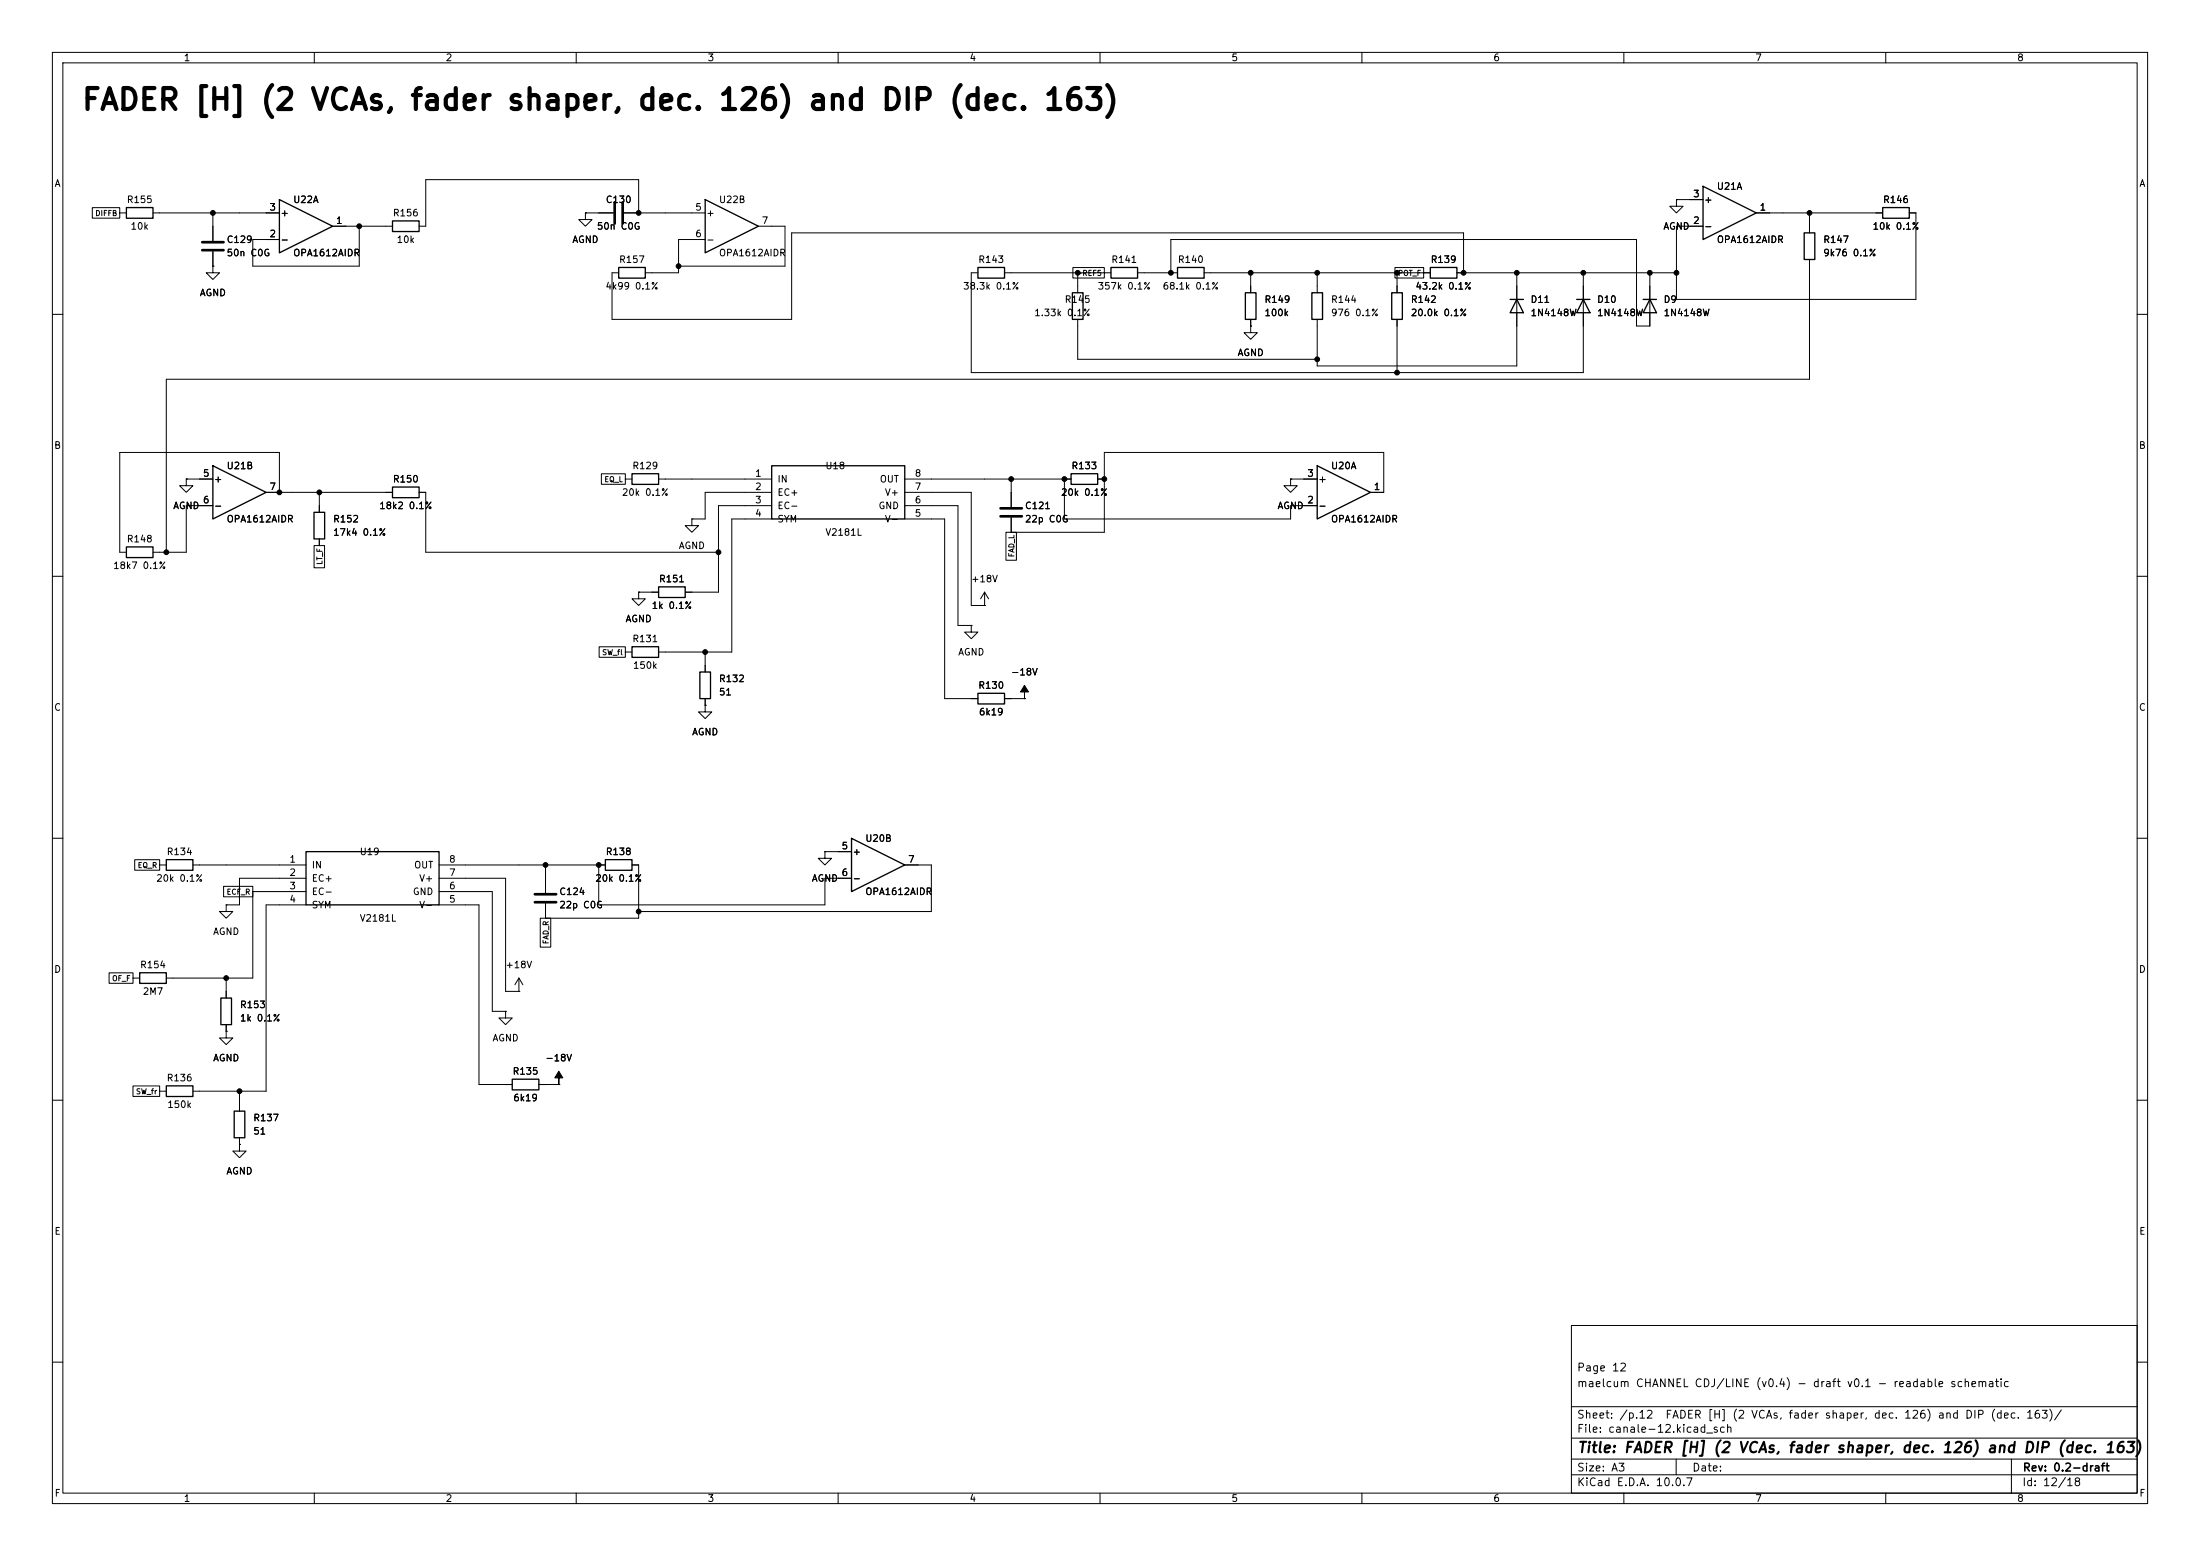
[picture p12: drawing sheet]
<svg xmlns="http://www.w3.org/2000/svg" width="420mm" height="297mm" viewBox="0 0 420 297" stroke-linecap="round" stroke-linejoin="round" font-family="sans-serif">
<g fill="none" stroke="#000" stroke-width=".19">
<path d="M10 10h400v277h-400zM12 12h396v273h-396zM60 10v2M110 10v2M160 10v2M210 10v2M260 10v2M310 10v2M360 10v2M17.6 39.6h5.3v2h-5.3zM320 38.1v1.3h1.3l-1.3 1.2-1.2-1.2h1.2M320 38.1h.1"/>
<path d="M320 38.1h5.1M22.9 40.6h1.2M29.2 40.6h24.1M40.6 50.8v1.3h1.3l-1.3 1.2-1.2-1.2h1.2M40.6 50.8h.1M40.6 40.6v5.4M40.6 48v2.8M63.5 43.2h11.4M68.6 43.2v7.6h-20.3v-5.1h5M111.8 40.6v1.3h1.2l-1.2 1.3-1.3-1.3h1.3M111.8 40.6h.1M111.8 40.6h5.3"/>
<path d="M118.1 52.1h-1.3v8.9h34.3v-16.5h128.3v7.6M119.1 40.6h15.5M121.9 40.6v-6.3h-40.6v8.9h-1.3M134.6 45.7h-5.1v6.4h-6.3M144.8 43.2h5.1v7.6h-20.4M186.7 52.1h-1.3v19h116.9v-19M191.8 52.1h20.3M204.8 51.1h6v2h-6zM205.7 52.1v3.8M217.2 52.1h7.6M223.5 52.1v-6.4h88.9v16.5h2.6v-10.1M229.9 52.1h43.1"/>
<path d="M238.8 52.1v3.8M251.5 52.1v3.8M266.3 51.1h5.5v2h-5.5zM266.7 52.1v3.8M278.1 52.1h41.9M289.6 52.1v17.8h-38.1v-8.9M335.3 40.6h24.1M345.4 40.6v3.9M345.4 49.5v22.9h-313.7v33M364.5 40.6h1.3v16.6h-45.8v-14h5.1M10 60h2M205.7 61v7.6h45.8"/>
<path d="M238.8 62.2v1.3h1.2l-1.2 1.3-1.3-1.3h1.3M238.8 62.2h.1M238.8 61v1.2M266.7 61v10.1M408 60h2M35.6 91.4v1.3h1.2l-1.2 1.3-1.3-1.3h1.3M35.6 91.4h.1M35.6 91.4h5M40.6 96.5h-5v8.9h-6.4M50.8 94h24.1M53.3 94v-7.6h-30.4v19h1.2M61 94v3.8"/>
<path d="M80 94h1.3v11.4h55.9M114.8 90.4h4.6v2h-4.6zM119.4 91.4h1.2M125.7 91.4h21.6M132.1 99.1v1.2h1.2l-1.2 1.3-1.3-1.3h1.3M132.1 99.1h.1M147.3 94h-12.7v5.1h-2.5M147.3 99.1h-7.6v25.4h-14M147.3 96.5h-10.1v16.5h-6.4M172.7 91.4h31.8M172.7 94h12.7v21.6h2.6M172.7 96.5h10.2v22.9h2.5"/>
<path d="M172.7 99.1h7.6v34.3h6.4M193 91.4v5.4M193 98.8v2.8M203.2 91.4v7.7h43.2v-2.6h5.1M209.5 91.4h1.3M246.4 91.4v1.3h1.2l-1.2 1.3-1.3-1.3h1.3M246.4 91.4h.1M246.4 91.4h5.1M261.6 94h2.6v-7.6h-53.4v15.2h-17.8M10 110h2M60 104.1h2v4.3h-2zM61 102.9v1.2"/>
<path d="M121.9 113v1.3h1.3l-1.3 1.3-1.3-1.3h1.3M121.9 113h.1M121.9 113h3.8M185.4 119.4v1.3h1.3l-1.3 1.2-1.3-1.2h1.3M185.4 119.4h.1M188 115.6h.1M188 113l-.8 1.3M188 113l.7 1.3M188 113v2.6M192 101.6h2v5.3h-2zM408 110h2M114.4 123.5h5v2h-5z"/>
<path d="M119.4 124.5h1.2M134.6 134.6v1.3h1.3l-1.3 1.3-1.3-1.3h1.3M134.6 134.6h.1M134.6 124.5v3.8M134.6 133.4v1.2M191.8 133.4h3.8M195.6 133.4h.1M10 160h2M408 160h2M25.7 164.1h4.8v2h-4.8zM30.5 165.1h1.2M36.8 165.1h21.6"/>
<path d="M42.7 169.2h5.6v2h-5.6zM43.2 172.7v1.3h1.2l-1.2 1.3-1.3-1.3h1.3M43.2 172.7h.1M48.3 170.2v16.5h-16.6M48.3 170.2h10.1M58.4 167.6h-12.7v5.1h-2.5M58.4 172.7h-7.6v35.6h-14M83.8 172.7h7.6v34.3h6.4M83.8 165.1h31.8M83.8 167.6h12.7v21.6h2.6M83.8 170.2h10.2v22.8h2.5M103.1 175.3h2v5.5h-2z"/>
<path d="M104.1 165.1v5.3M104.1 172.5v2.8M114.3 165.1v7.6h43.2v-5.1h5.1M120.6 165.1h1.3v10.2h-17.8M157.5 162.6v1.2h1.2l-1.2 1.3-1.3-1.3h1.3M157.5 162.6h.1M157.5 162.6h5.1M172.7 165.1h5.1v8.9h-55.9M20.8 185.7h4.6v2h-4.6zM25.4 186.7h1.3M43.2 196.9v1.2h1.2l-1.2 1.3-1.3-1.3h1.3M43.2 196.9h.1"/>
<path d="M43.2 186.7v3.8M43.2 195.6v1.3M96.5 193v1.3h1.3l-1.3 1.3-1.3-1.3h1.3M96.5 193h.1M99.1 189.2h.1M99.1 186.7l-.8 1.3M99.1 186.7l.7 1.3M99.1 186.7v2.5M10 210h2M25.4 207.3h5.1v2h-5.1zM30.5 208.3h1.2M45.7 218.4v1.3h1.3l-1.3 1.3-1.3-1.3h1.3"/>
<path d="M45.7 218.4h.1M45.7 208.3v3.8M45.7 217.2v1.2M102.9 207h3.8M106.7 207h.1M408 210h2M300 253h108v32h-108zM10 260h2M300 278.5h108M300 274.5h108M300 268.5h108M320 278.5v3"/>
<path d="M384 278.5v6.5M408 260h2M60 285v2M110 285v2M160 285v2M210 285v2M260 285v2M300 281.5h108M310 285v2M360 285v2"/>
</g>
<g fill="none" stroke="#000" stroke-width=".25">
<path d="M24.1 39.6h5.1v2.1h-5.1zM53.3 38.1l10.2 5.1-10.2 5.1zM134.6 38.1l10.2 5.1-10.2 5.1zM325.1 35.6l10.2 5-10.2 5.1zM359.4 39.6h5.1v2.1h-5.1zM74.9 42.2h5.1v2h-5.1zM118.1 51.1h5.1v2h-5.1zM186.7 51.1h5.1v2h-5.1zM204.7 55.9h2.1v5.1h-2.1zM212.1 51.1h5.1v2h-5.1zM224.8 51.1h5.1v2h-5.1zM237.7 55.9h2.1v5.1h-2.1z"/>
<path d="M250.4 55.9h2.1v5.1h-2.1zM265.7 55.9h2v5.1h-2zM273 51.1h5.1v2h-5.1zM288.3 57.2h2.5M289.6 57.2l1.2 2.5h-2.5zM301 57.2h2.5M302.3 57.2l1.2 2.5h-2.5zM313.7 57.2h2.5M315 57.2l1.2 2.5h-2.5zM344.4 44.5h2.1v5h-2.1zM40.6 88.9l10.2 5.1-10.2 5.1zM59.9 97.8h2.1v5.1h-2.1z"/>
<path d="M74.9 93h5.1v2h-5.1zM120.6 90.4h5.1v2.1h-5.1zM147.3 88.9h25.4v10.2h-25.4zM204.5 90.4h5v2.1h-5zM251.5 88.9l10.1 5.1-10.1 5.1zM24.1 104.4h5.1v2h-5.1zM125.7 112h5.1v2h-5.1zM120.6 123.4h5.1v2.1h-5.1zM133.6 128.3h2v5.1h-2zM186.7 132.3h5.1v2.1h-5.1zM31.7 164.1h5.1v2h-5.1zM58.4 162.6h25.4v10.1h-25.4z"/>
<path d="M115.6 164.1h5v2h-5zM162.6 160l10.1 5.1-10.1 5.1zM26.7 185.7h5v2h-5zM42.2 190.5h2v5.1h-2zM31.7 207.3h5.1v2h-5.1zM44.7 212.1h2v5.1h-2zM97.8 206h5.1v2h-5.1z"/>
</g>
<path d="M117.3 38.6v4.1M118.9 38.6v4.1M38.6 46.2h4.1M38.6 47.8h4.1M191 97h4.1M191 98.6h4.1M102.1 170.7h4.1M102.1 172.2h4.1" fill="none" stroke="#000" stroke-width=".51"/>
<g fill="#000" stroke="#000" stroke-width=".19">
<path d="M195.6 130.8l.7 1.3h-.7v1.3v-1.3h-.8zM106.7 204.5l.7 1.2h-.7v1.3v-1.3h-.8z"/>
<circle cx="40.6" cy="40.6" r=".46"/>
<circle cx="68.6" cy="43.2" r=".46"/>
<circle cx="121.9" cy="40.6" r=".46"/>
<circle cx="129.5" cy="50.8" r=".46"/>
<circle cx="205.7" cy="52.1" r=".46"/>
<circle cx="223.5" cy="52.1" r=".46"/>
<circle cx="238.8" cy="52.1" r=".46"/>
<circle cx="251.5" cy="52.1" r=".46"/>
<circle cx="266.7" cy="52.1" r=".46"/>
<circle cx="279.4" cy="52.1" r=".46"/>
<circle cx="289.6" cy="52.1" r=".46"/>
<circle cx="302.3" cy="52.1" r=".46"/>
<circle cx="315" cy="52.1" r=".46"/>
<circle cx="320" cy="52.1" r=".46"/>
<circle cx="345.4" cy="40.6" r=".46"/>
<circle cx="251.5" cy="68.6" r=".46"/>
<circle cx="266.7" cy="71.1" r=".46"/>
<circle cx="53.3" cy="94" r=".46"/>
<circle cx="61" cy="94" r=".46"/>
<circle cx="193" cy="91.4" r=".46"/>
<circle cx="203.2" cy="91.4" r=".46"/>
<circle cx="210.8" cy="91.4" r=".46"/>
<circle cx="31.7" cy="105.4" r=".46"/>
<circle cx="137.2" cy="105.4" r=".46"/>
<circle cx="134.6" cy="124.5" r=".46"/>
<circle cx="104.1" cy="165.1" r=".46"/>
<circle cx="114.3" cy="165.1" r=".46"/>
<circle cx="121.9" cy="174" r=".46"/>
<circle cx="43.2" cy="186.7" r=".46"/>
<circle cx="45.7" cy="208.3" r=".46"/>
</g>
<text font-size="4" x="15.4" y="22">FADER [H] (2 VCAs, fader shaper, dec. 126) and DIP (dec. 163)</text>
<text font-size="2" x="301" y="277.8">Title: FADER [H] (2 VCAs, fader shaper, dec. 126) and DIP (dec. 163)</text>
<g font-size="1.5">
<text x="300.9" y="262.1">Page 12</text>
<text x="300.9" y="265.1">maelcum CHANNEL CDJ/LINE (v0.4) - draft v0.1 - readable schematic</text>
<text x="300.9" y="273.8">File: canale-12.kicad_sch</text>
<text x="300.9" y="271.1">Sheet: /p.12</text>
<text x="317.8" y="271.1">FADER [H] (2 VCAs, fader shaper, dec. 126) and DIP (dec. 163)/</text>
<text x="300.9" y="281.2">Size: A3</text>
<text x="322.9" y="281.2">Date:</text>
<text x="386" y="281.2">Rev: 0.2-draft</text>
<text x="300.9" y="284">KiCad E.D.A. 10.0.7</text>
<text x="385.9" y="284">Id: 12/18</text>
</g>
<g font-size="1.3">
<text x="35" y="12">1</text>
<text x="85" y="12">2</text>
<text x="135" y="12">3</text>
<text x="185" y="12">4</text>
<text x="235" y="12">5</text>
<text x="285" y="12">6</text>
<text x="335" y="12">7</text>
<text x="385" y="12">8</text>
<text x="10.3" y="36">A</text>
<text x="408.3" y="36">A</text>
<text x="24.1" y="39.1">R155</text>
<text x="51.3" y="40.5">3</text>
<text x="53.4" y="41.6">+</text>
<text x="55.9" y="39.1">U22A</text>
<text x="74.9" y="41.6">R156</text>
<text x="115.5" y="39.1">C130</text>
<text x="132.6" y="40.5">5</text>
<text x="134.7" y="41.6">+</text>
<text x="137.1" y="39.1">U22B</text>
<text x="323.1" y="38">3</text>
<text x="325.2" y="39.1">+</text>
<text x="327.6" y="36.5">U21A</text>
<text x="335.8" y="40.5">1</text>
<text x="359.4" y="39.1">R146</text>
<text x="24.8" y="44.1">10k</text>
<text x="43.2" y="46.7">C129</text>
<text x="51.3" y="45.6">2</text>
<text x="53.4" y="46.7">-</text>
<text x="64" y="43">1</text>
<text x="75.6" y="46.7">10k</text>
<text x="109.2" y="46.7">AGND</text>
<text x="113.8" y="44.1">50n C0G</text>
<text x="132.6" y="45.6">6</text>
<text x="134.7" y="46.7">-</text>
<text x="145.3" y="43">7</text>
<text x="317.4" y="44.1">AGND</text>
<text x="323.1" y="43">2</text>
<text x="325.2" y="44.1">-</text>
<text x="327.6" y="46.7">OPA1612AIDR</text>
<text x="348" y="46.7">R147</text>
<text x="357.4" y="44.1">10k 0.1%</text>
<text x="43.2" y="49.2">50n C0G</text>
<text x="55.9" y="49.2">OPA1612AIDR</text>
<text x="118.1" y="50.5">R157</text>
<text x="137.1" y="49.2">OPA1612AIDR</text>
<text x="186.7" y="50.5">R143</text>
<text x="212.1" y="50.5">R141</text>
<text x="224.8" y="50.5">R140</text>
<text x="273" y="50.5">R139</text>
<text x="348" y="49.2">9k76 0.1%</text>
<text x="38" y="56.8">AGND</text>
<text x="115.5" y="55.6">4k99 0.1%</text>
<text x="183.8" y="55.6">38.3k 0.1%</text>
<text x="203.1" y="58.1">R145</text>
<text x="209.5" y="55.6">357k 0.1%</text>
<text x="221.9" y="55.6">68.1k 0.1%</text>
<text x="241.3" y="58.1">R149</text>
<text x="254" y="58.1">R144</text>
<text x="269.2" y="58.1">R142</text>
<text x="270.1" y="55.6">43.2k 0.1%</text>
<text x="292.1" y="58.1">D11</text>
<text x="304.8" y="58.1">D10</text>
<text x="317.5" y="58.1">D9</text>
<text x="197.3" y="60.7">1.33k 0.1%</text>
<text x="241.3" y="60.7">100k</text>
<text x="254" y="60.7">976 0.1%</text>
<text x="269.2" y="60.7">20.0k 0.1%</text>
<text x="292.1" y="60.7">1N4148W</text>
<text x="304.8" y="60.7">1N4148W</text>
<text x="317.5" y="60.7">1N4148W</text>
<text x="236.2" y="68.3">AGND</text>
<text x="10.2" y="86">B</text>
<text x="43.2" y="89.9">U21B</text>
<text x="120.6" y="89.9">R129</text>
<text x="157.5" y="89.9">U18</text>
<text x="204.4" y="89.9">R133</text>
<text x="254" y="89.9">U20A</text>
<text x="408.2" y="86">B</text>
<text x="38.6" y="91.3">5</text>
<text x="40.7" y="92.4">+</text>
<text x="51.3" y="93.8">7</text>
<text x="74.9" y="92.4">R150</text>
<text x="118.6" y="94.9">20k 0.1%</text>
<text x="144" y="91.3">1</text>
<text x="144" y="93.8">2</text>
<text x="148.3" y="92.4">IN</text>
<text x="148.3" y="94.9">EC+</text>
<text x="167.8" y="92.4">OUT</text>
<text x="168.8" y="94.9">V+</text>
<text x="174.5" y="93.8">7</text>
<text x="174.5" y="91.3">8</text>
<text x="202.4" y="94.9">20k 0.1%</text>
<text x="249.5" y="91.3">3</text>
<text x="251.6" y="92.4">+</text>
<text x="262.2" y="93.8">1</text>
<text x="33" y="97.5">AGND</text>
<text x="38.6" y="96.4">6</text>
<text x="40.7" y="97.5">-</text>
<text x="43.2" y="100">OPA1612AIDR</text>
<text x="63.5" y="100">R152</text>
<text x="72.3" y="97.5">18k2 0.1%</text>
<text x="144" y="96.4">3</text>
<text x="144" y="98.9">4</text>
<text x="148.3" y="97.5">EC-</text>
<text x="148.3" y="100">SYM</text>
<text x="167.6" y="97.5">GND</text>
<text x="168.8" y="100">V-</text>
<text x="174.5" y="98.9">5</text>
<text x="174.5" y="96.4">6</text>
<text x="195.6" y="97.5">C121</text>
<text x="195.6" y="100">22p C0G</text>
<text x="243.8" y="97.5">AGND</text>
<text x="249.5" y="96.4">2</text>
<text x="251.6" y="97.5">-</text>
<text x="254" y="100">OPA1612AIDR</text>
<text x="24.1" y="103.8">R148</text>
<text x="63.5" y="102.6">17k4 0.1%</text>
<text x="129.5" y="105.1">AGND</text>
<text x="157.5" y="102.6">V2181L</text>
<text x="21.5" y="108.9">18k7 0.1%</text>
<text x="125.7" y="111.5">R151</text>
<text x="185.3" y="111.5">+18V</text>
<text x="119.3" y="119.1">AGND</text>
<text x="124.3" y="116.5">1k 0.1%</text>
<text x="120.6" y="122.9">R131</text>
<text x="182.8" y="125.4">AGND</text>
<text x="120.7" y="128">150k</text>
<text x="137.1" y="130.5">R132</text>
<text x="186.7" y="131.8">R130</text>
<text x="192.9" y="129.2">-18V</text>
<text x="10.2" y="136">C</text>
<text x="137.1" y="133">51</text>
<text x="186.8" y="136.9">6k19</text>
<text x="408.2" y="136">C</text>
<text x="132" y="140.7">AGND</text>
<text x="165.1" y="161">U20B</text>
<text x="31.7" y="163.5">R134</text>
<text x="55.1" y="165">1</text>
<text x="55.1" y="167.5">2</text>
<text x="59.4" y="166.1">IN</text>
<text x="68.6" y="163.5">U19</text>
<text x="78.9" y="166.1">OUT</text>
<text x="85.6" y="167.5">7</text>
<text x="85.6" y="165">8</text>
<text x="115.5" y="163.5">R138</text>
<text x="160.6" y="162.4">5</text>
<text x="160.6" y="167.5">6</text>
<text x="162.7" y="163.5">+</text>
<text x="173.3" y="165">7</text>
<text x="29.7" y="168.6">20k 0.1%</text>
<text x="55.1" y="170">3</text>
<text x="55.1" y="172.6">4</text>
<text x="59.4" y="168.6">EC+</text>
<text x="59.4" y="171.1">EC-</text>
<text x="59.4" y="173.7">SYM</text>
<text x="78.7" y="171.1">GND</text>
<text x="79.9" y="173.7">V-</text>
<text x="79.9" y="168.6">V+</text>
<text x="85.6" y="172.6">5</text>
<text x="85.6" y="170">6</text>
<text x="106.7" y="171.1">C124</text>
<text x="106.7" y="173.7">22p C0G</text>
<text x="113.5" y="168.6">20k 0.1%</text>
<text x="154.9" y="168.6">AGND</text>
<text x="162.7" y="168.6">-</text>
<text x="165.1" y="171.1">OPA1612AIDR</text>
<text x="40.6" y="178.8">AGND</text>
<text x="68.6" y="176.2">V2181L</text>
<text x="10.2" y="186">D</text>
<text x="26.6" y="185.1">R154</text>
<text x="96.4" y="185.1">+18V</text>
<text x="408.2" y="186">D</text>
<text x="27.1" y="190.2">2M7</text>
<text x="45.7" y="192.7">R153</text>
<text x="45.7" y="195.3">1k 0.1%</text>
<text x="40.6" y="202.9">AGND</text>
<text x="93.9" y="199.1">AGND</text>
<text x="104" y="202.9">-18V</text>
<text x="31.7" y="206.7">R136</text>
<text x="97.8" y="205.4">R135</text>
<text x="31.8" y="211.8">150k</text>
<text x="48.2" y="214.3">R137</text>
<text x="97.9" y="210.5">6k19</text>
<text x="48.2" y="216.9">51</text>
<text x="43.1" y="224.5">AGND</text>
<text x="10.3" y="236">E</text>
<text x="408.3" y="236">E</text>
<text x="10.3" y="286">F</text>
<text x="35" y="287">1</text>
<text x="85" y="287">2</text>
<text x="135" y="287">3</text>
<text x="185" y="287">4</text>
<text x="235" y="287">5</text>
<text x="285" y="287">6</text>
<text x="335" y="287">7</text>
<text x="385" y="287">8</text>
<text x="408.3" y="286">F</text>
</g>
<g font-size="1">
<text x="18.1" y="41.5">DIFFB</text>
<text x="205.3" y="52.9">-REF5</text>
<text x="266.8" y="52.9">POT_F</text>
<text x="115.3" y="92.3">EQ_L</text>
<text x="61.8" y="107.9" transform="rotate(-90 61.8 107.9)">LT_F</text>
<text x="193.9" y="106.5" transform="rotate(-90 193.9 106.5)">FAD_L</text>
<text x="114.9" y="125.3">SW_fl</text>
<text x="26.2" y="165.9">EQ_R</text>
<text x="43.2" y="171">ECF_R</text>
<text x="105" y="180.3" transform="rotate(-90 105 180.3)">FAD_R</text>
<text x="21.3" y="187.5">OF_F</text>
<text x="25.9" y="209.1">SW_fr</text>
</g>
</svg>
